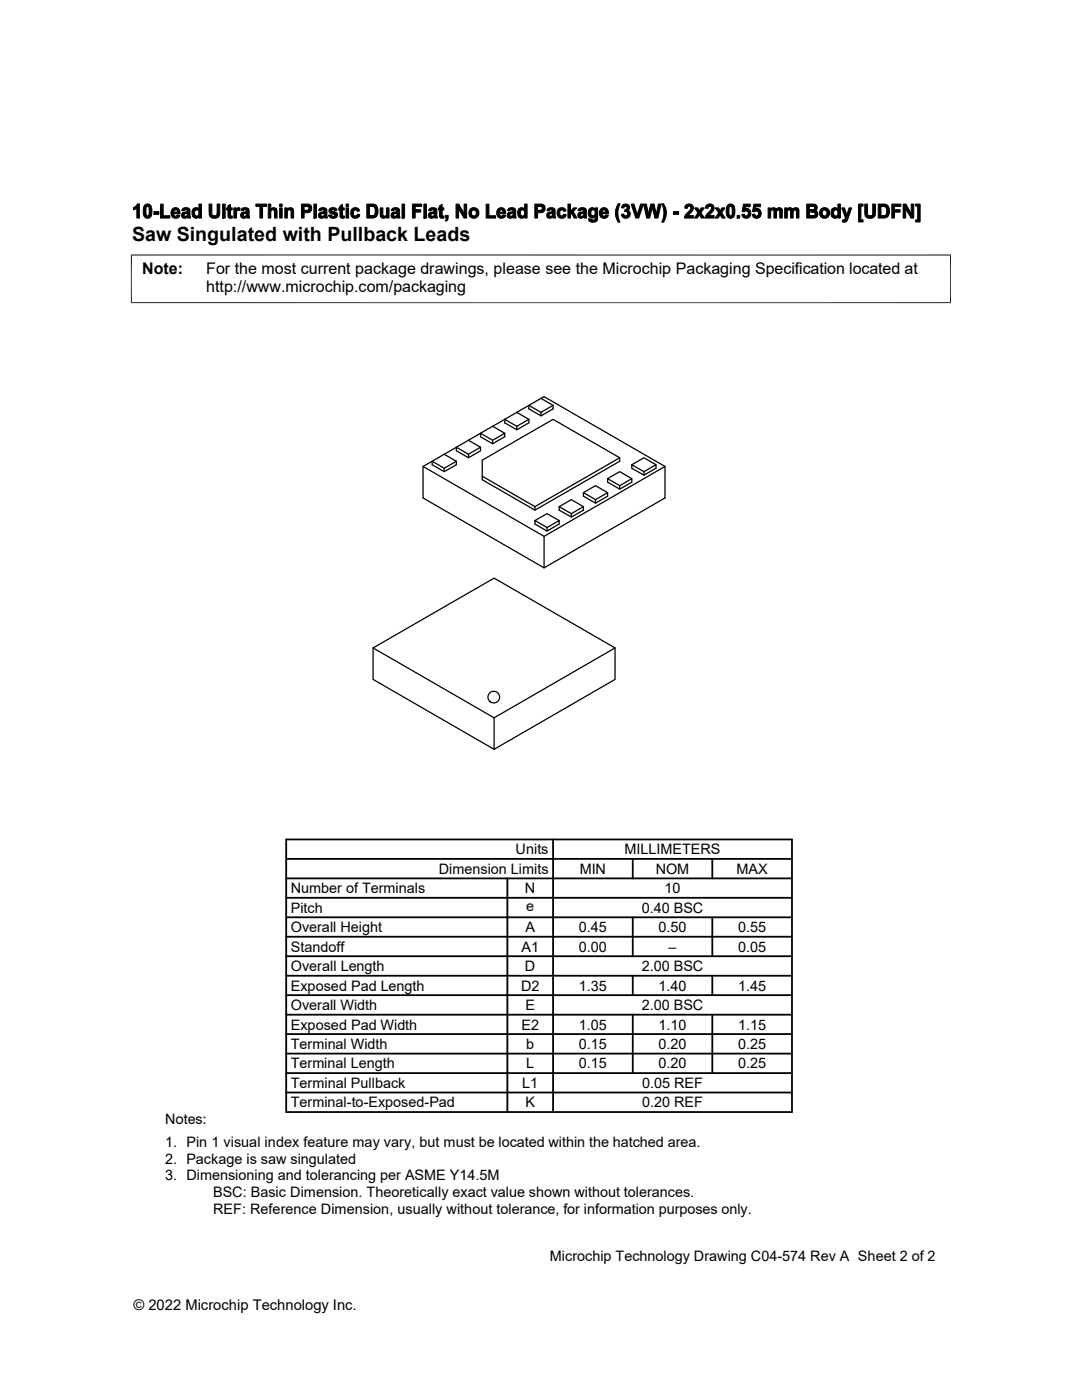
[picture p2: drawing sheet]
<svg xmlns="http://www.w3.org/2000/svg" width="216mm" height="279mm" viewBox="0 0 216 279" stroke-linecap="round" stroke-linejoin="round" font-family="sans-serif">
<g fill="none" stroke="#000" stroke-width=".25">
<path d="M108 79.5l.6-.3 24.1 13.9v6.3l-24.1 13.9-24.2-13.9v-6.3l1.8-1 2.4 1.4v.6M84.4 93.1l24.2 13.9v6.3M86.2 92.1l2.4-1.4 2.5 1.4v.7l-2.5 1.3-2.4-1.3zM88.6 90.7l2.5-1.4 2.4 1.4v.7M91.1 92.1l-2.5 1.4M91.1 89.3l2.4-1.4 2.4 1.4v.7l-2.4 1.4-2.4-1.4zM93.5 87.9l2.4-1.4 2.4 1.4v.7M95.9 86.5l2.4-1.4 2.4 1.4v.7l-2.4 1.4-2.4-1.4zM95.9 89.3l-2.4 1.4M96.2 95l10.5 6.1v.7M98.3 85.1l2.4-1.4 2.4 1.4v.7M100.7 86.5l-2.4 1.4"/>
<path d="M100.7 83.7l2.4-1.4 2.4 1.4v.7l-2.4 1.4-2.4-1.4zM103.1 82.3l2.4-1.4 2.4 1.4v.7M105.5 80.9l2.4-1.4 2.5 1.4v.7l-2.4 1.4-2.5-1.4zM105.5 83.7l-2.4 1.4M110.4 80.9l-2.5 1.4M116.4 98.3l2.4-1.4 2.4 1.4M118.8 99.7l-2.4-1.4v.7l2.4 1.4 2.4-1.4v-.7l-2.4 1.4v.7M121.2 95.5l2.5-1.4 2.4 1.4M123.7 96.9l-2.5-1.4v.7l2.5 1.4 2.4-1.4v-.7l-2.4 1.4v.7M123.7 91.4l-13.3-7.7-14.2 8.1v3.9l10.5 6.1 17-9.7v-.7l-17 9.7M126.1 92.8l2.4-1.4 2.4 1.4M128.5 94.1l-2.4-1.3v.7l2.4 1.3 2.4-1.3v-.7l-2.4 1.3v.7"/>
<path d="M132.7 93.1l-24.1 13.9M106.7 103.9l2.5-1.4 2.4 1.4M109.2 105.3l-2.5-1.4v.7l2.5 1.4 2.4-1.4v-.7l-2.4 1.4v.7M111.6 101.1l2.4-1.4 2.4 1.4M114 102.5l-2.4-1.4v.7l2.4 1.4 2.4-1.4v-.7l-2.4 1.4v.7M74.4 129.3l24.2-13.9 24.1 13.9-24.1 14zM74.4 129.3v6.3l24.2 13.9v-6.2M122.7 129.3v6.3l-24.1 13.9M97.8 140a1.17 1.17 0 0 0 1.9-.6 1.17 1.17 0 0 0-1.4-1.4 1.17 1.17 0 0 0-.7 1.9l.2 .1"/>
</g>
<path d="M26.1 50.9h163.7M26.2 50.8v9.7M189.7 50.8v9.7M26.1 60.4h163.7" fill="none" stroke="#000" stroke-width=".2"/>
<g fill="#000" stroke="#000" stroke-width=".2">
<path d="M26.6 41.4l.7 .1-.7 .4z" fill-rule="evenodd"/>
<path d="M26.6 41.4l.5-.3 .3-.4h.4v2.8h-.5v-2z" fill-rule="evenodd"/>
<path d="M28.9 40.9a.8 .8 0 0 1 1.2 .2h-.7l-.2 .3v1.6l.9 .2-.4 .3-.4 .1a1.11 1.11 0 0 1-.7-1.2v-1z" fill-rule="evenodd"/>
<path d="M29.4 41.1l.8 .2 .1 1-.2 .9-.7-.1 .3-.1 .1-.7-.1-.8z" fill-rule="evenodd"/>
<path d="M30.7 42.2h1v.6h-1z" fill-rule="evenodd"/>
<path d="M32 40.7h.6v2.4h1.3v.4h-1.9z" fill-rule="evenodd"/>
<path d="M34.3 41.8h.8l-.3 .2-.2 .3-.5 .1z" fill-rule="evenodd"/>
<path d="M34.5 41.6a.94 .94 0 0 1 1.1 0 .94 .94 0 0 1 .3 1.1h-1.3l.3 .5h.9l-.4 .3-.5 .1a.99 .99 0 0 1-.8-1.2l1.3-.1-.2-.4-.9-.1z" fill-rule="evenodd"/>
<path d="M35.1 43.2l.3-.3 .5 .1-.1 .2z" fill-rule="evenodd"/>
<path d="M36.3 43.3h1.1l-.3 .2a.64 .64 0 0 1-.8-.2z" fill-rule="evenodd"/>
<path d="M36.3 42.6l1.1-.1-.3 .1a.29 .29 0 0 0-.3 .2 .29 .29 0 0 0 .1 .4h1l.1 .3h-.5l-.1-.2h-1.1l-.1-.4z" fill-rule="evenodd"/>
<path d="M36.5 41.6a.99 .99 0 0 1 1.4 .2l-1 .1-.2 .2-.4-.1z" fill-rule="evenodd"/>
<path d="M37.1 41.8h.8v1.4h-.9a.46 .46 0 0 0 .4-.7h-1l1-.3-.1-.3z" fill-rule="evenodd"/>
<path d="M38.5 43.2h1.2a.71 .71 0 0 1-1.2 0z" fill-rule="evenodd"/>
<path d="M38.4 41.9l.9-.1a.69 .69 0 0 0-.5 .7 .69 .69 0 0 0 .5 .6l-.8 .1-.2-.5z" fill-rule="evenodd"/>
<path d="M38.6 41.7l.6-.3 .5 .3-1.2 .1z" fill-rule="evenodd"/>
<path d="M38.5 41.8l1.2-.1v-1h.5v2.8h-.5v-.3h-1.2l.8-.1a.7 .7 0 0 0 .4-.6 .7 .7 0 0 0-.4-.7z" fill-rule="evenodd"/>
<path d="M41.7 40.7h.6v2l.2 .3 .3 .1h-1v-.1z" fill-rule="evenodd"/>
<path d="M43.3 40.7h.6v1.9a.88 .88 0 0 1-.8 1l-.8-.1-.5-.4h1.2l.3-.3z" fill-rule="evenodd"/>
<path d="M44.4 40.7h.5v2.8h-.5z" fill-rule="evenodd"/>
<path d="M45.5 41.1l.5-.3v.7h.3v.4h-.3v1.1l.1 .1h-.6v-1.2h-.3v-.4h.3z" fill-rule="evenodd"/>
<path d="M45.5 43.1h.8l.1 .4h-.6z" fill-rule="evenodd"/>
<path d="M46.7 41.5h.4v.3l.4 .1-.3 .3v1.3h-.5z" fill-rule="evenodd"/>
<path d="M47.3 41.6l.2-.2 .4 .1-.1 .5-.7-.2z" fill-rule="evenodd"/>
<path d="M48.1 43.3h1.2l-.8 .3z" fill-rule="evenodd"/>
<path d="M48.1 42.6l1.1-.1-.5 .2a.26 .26 0 0 0-.2 .2 .26 .26 0 0 0 .2 .3h1l.1 .3h-.5v-.2h-1.2l-.1-.4z" fill-rule="evenodd"/>
<path d="M48.3 41.6a.99 .99 0 0 1 1.4 .2l-1 .1-.2 .2-.4-.1z" fill-rule="evenodd"/>
<path d="M48.9 41.8h.8v1.4h-.9l.4-.2v-.5h-1l.9-.3a.23 .23 0 0 0 .1-.3 .23 .23 0 0 0-.3-.1z" fill-rule="evenodd"/>
<path d="M51.1 40.7h2.1v.5h-.8v2.3h-.5v-2.3h-.8z" fill-rule="evenodd"/>
<path d="M53.5 40.7h.5v1l1.2 .1h-.7l-.4 .2-.1 1.5h-.5z" fill-rule="evenodd"/>
<path d="M54.1 41.7l.6-.3 .5 .4z" fill-rule="evenodd"/>
<path d="M54.5 41.8h.7l.1 1.7h-.5v-1.4z" fill-rule="evenodd"/>
<path d="M55.8 41.5h.5v2h-.5z" fill-rule="evenodd"/>
<path d="M55.8 40.7h.5v.5h-.5z" fill-rule="evenodd"/>
<path d="M56.8 41.5h.5v.3h1.2l-1 .2-.2 1.5h-.5z" fill-rule="evenodd"/>
<path d="M57.4 41.7a.73 .73 0 0 1 1.1 .1h-1.2z" fill-rule="evenodd"/>
<path d="M57.8 41.8h.7l.1 1.7h-.5v-1.4z" fill-rule="evenodd"/>
<path d="M60.2 40.7h1.4l.5 .4-1.4 .1v.8h1.4l-.5 .4-.9 .1v1h-.5z" fill-rule="evenodd"/>
<path d="M60.9 41.2l1.2-.1 .1 .2-.1 .7h-1.4h.4a.41 .41 0 0 0 .5-.3 .41 .41 0 0 0-.4-.5z" fill-rule="evenodd"/>
<path d="M62.6 40.7h.5v2.8h-.5z" fill-rule="evenodd"/>
<path d="M63.6 43.3h1.2l-.8 .3z" fill-rule="evenodd"/>
<path d="M63.6 42.6l1.1-.1-.3 .1a.29 .29 0 0 0-.3 .2 .29 .29 0 0 0 .1 .4h1l.1 .3h-.5v-.2h-1.2z" fill-rule="evenodd"/>
<path d="M63.8 41.6a.98 .98 0 0 1 1.4 .2l-1 .1-.1 .2-.5-.1z" fill-rule="evenodd"/>
<path d="M64.4 41.8h.8v1.4h-.9l.4-.2v-.5h-1l.5-.2a.32 .32 0 0 0 .4 0 .32 .32 0 0 0 .1-.4z" fill-rule="evenodd"/>
<path d="M65.6 42.9h.5l.1 .2 .3 .1h-.8z" fill-rule="evenodd"/>
<path d="M65.8 41.6a1.09 1.09 0 0 1 1.4 .2h-.8a.18 .18 0 0 0-.3 .2 .18 .18 0 0 0 .3 .2l.8 .3 .2 .2-.1 .5-.3 .3-.7 .1-.6-.4h.9a.21 .21 0 0 0 .2-.1 .21 .21 0 0 0 0-.3 1.24 1.24 0 0 1-1.2-.6z" fill-rule="evenodd"/>
<path d="M66.4 41.8h.8l.1 .2-.5 .1z" fill-rule="evenodd"/>
<path d="M67.8 41.1l.5-.3v.7h.4v.4h-.4v1.1l.2 .1h-.7v-1.2h-.2v-.4h.2z" fill-rule="evenodd"/>
<path d="M67.8 43.1h.9v.4h-.6z" fill-rule="evenodd"/>
<path d="M69 41.5h.6v2h-.6z" fill-rule="evenodd"/>
<path d="M69 40.7h.6v.5h-.6z" fill-rule="evenodd"/>
<path d="M70.1 41.9h.8h-.2l-.2 .3 .2 .8 1 .1-.4 .4-.6 .1a.93 .93 0 0 1-.7-.9z" fill-rule="evenodd"/>
<path d="M70.2 41.7a.93 .93 0 0 1 1.6 .4l-.5 .1-.2-.3-1-.1z" fill-rule="evenodd"/>
<path d="M71.3 42.7l.5 .1-.1 .3h-.8h.2z" fill-rule="evenodd"/>
<path d="M73.2 40.7h1.4l.6 .4-1.5 .1v1.9h1.5l-.4 .3-1.6 .1z" fill-rule="evenodd"/>
<path d="M74 41.2h1.2l.2 .9-.2 1h-1.5l.9-.1 .3-.6-.2-1-.3-.2z" fill-rule="evenodd"/>
<path d="M75.9 43.2l1.2 .1a.73 .73 0 0 1-.9 .2z" fill-rule="evenodd"/>
<path d="M75.9 41.5h.5v1.4l.3 .3h-.8z" fill-rule="evenodd"/>
<path d="M77.1 41.5h.5v2h-.4v-.3h-1.3l1.1-.2z" fill-rule="evenodd"/>
<path d="M78.1 43.3h1.2l-.8 .3z" fill-rule="evenodd"/>
<path d="M78.1 42.6l1.1-.1-.3 .1a.29 .29 0 0 0-.3 .2 .29 .29 0 0 0 .1 .4h1l.1 .3h-.5v-.2h-1.2l-.1-.4z" fill-rule="evenodd"/>
<path d="M78.3 41.6a.99 .99 0 0 1 1.4 .2l-1 .1-.2 .2-.4-.1z" fill-rule="evenodd"/>
<path d="M78.9 41.8h.8v1.4h-.9l.4-.2v-.5h-1l1-.3-.1-.3z" fill-rule="evenodd"/>
<path d="M80.2 40.7h.5v2.8h-.5z" fill-rule="evenodd"/>
<path d="M82.3 40.7h1.8v.5h-1.3v.6h1.1v.5h-1.1v1.2h-.5z" fill-rule="evenodd"/>
<path d="M84.6 40.7h.5v2.8h-.5z" fill-rule="evenodd"/>
<path d="M85.6 43.3h1.1l-.7 .3z" fill-rule="evenodd"/>
<path d="M85.6 42.6l1.1-.1-.5 .2a.26 .26 0 0 0-.2 .2 .26 .26 0 0 0 .2 .3h1l.1 .3h-.5l-.1-.2h-1.1l-.1-.4z" fill-rule="evenodd"/>
<path d="M85.7 41.6a.99 .99 0 0 1 1.4 .2l-.9 .1-.2 .2-.5-.1z" fill-rule="evenodd"/>
<path d="M86.3 41.8h.8l.1 1.4h-.9l.3-.2 .1-.5h-1.1l1.1-.3-.1-.3z" fill-rule="evenodd"/>
<path d="M87.7 41.1l.5-.3v.7h.4v.4h-.4v1.1l.1 .1h-.6v-1.2h-.2v-.4h.2z" fill-rule="evenodd"/>
<path d="M87.7 43.1h.9v.4h-.6z" fill-rule="evenodd"/>
<path d="M88.9 43h.5v.8l-.4 .4-.1-.3 .2-.1 .1-.3h-.3z" fill-rule="evenodd"/>
<path d="M91 40.7h.5v2.8h-.5z" fill-rule="evenodd"/>
<path d="M91.5 40.7l1.1 1.9v.9l-1.1-1.8z" fill-rule="evenodd"/>
<path d="M92.6 40.7h.5v2.8h-.5z" fill-rule="evenodd"/>
<path d="M93.8 41.8a1.02 1.02 0 0 1 1.3-.2l.3 .2-1 .1a.67 .67 0 0 0-.3 .7 .67 .67 0 0 0 .5 .5h-.9a1.21 1.21 0 0 1 .1-1.3z" fill-rule="evenodd"/>
<path d="M94.6 41.9l.8-.1 .1 .5v.6l-.5 .6-.6 .1-.7-.5h.9a.64 .64 0 0 0 .4-.6 .64 .64 0 0 0-.4-.6z" fill-rule="evenodd"/>
<path d="M97 40.7h.6v2.4h1.3v.4h-1.9z" fill-rule="evenodd"/>
<path d="M99.3 41.8h.7l-.2 .2-.1 .3-.6 .1z" fill-rule="evenodd"/>
<path d="M99.3 41.8a.88 .88 0 0 1 1.3-.1l.3 1h-1.3l.3 .5h.9l-.4 .3-.5 .1a.88 .88 0 0 1-.8-.9v-.3l1.3-.1-.2-.4z" fill-rule="evenodd"/>
<path d="M100.1 43.2l.3-.3 .5 .1-.1 .2z" fill-rule="evenodd"/>
<path d="M101.3 43.3h1.1l-.7 .3z" fill-rule="evenodd"/>
<path d="M101.3 42.6l1.1-.1-.5 .2a.26 .26 0 0 0-.2 .2 .26 .26 0 0 0 .2 .3h1l.1 .3h-.5l-.1-.2h-1.1l-.1-.4z" fill-rule="evenodd"/>
<path d="M101.5 41.6a.98 .98 0 0 1 1.4 .2l-1 .1-.2 .2-.4-.1z" fill-rule="evenodd"/>
<path d="M101.4 42.5l.9-.3a.22 .22 0 0 0 .1-.2 .22 .22 0 0 0-.3-.2h.8v1.4h-.9l.4-.2v-.5z" fill-rule="evenodd"/>
<path d="M103.4 41.8h.8l-.2 .1-.2 .4 .1 .6 .3 .2h-.8l-.1-.8z" fill-rule="evenodd"/>
<path d="M103.5 43.2h1.2l-.3 .3-.5 .1z" fill-rule="evenodd"/>
<path d="M103.6 41.7l.6-.3 .5 .3-1.2 .1z" fill-rule="evenodd"/>
<path d="M103.5 41.8l1.2-.1v-1h.5v2.8h-.5v-.3h-1.2l.9-.1 .3-.4-.2-.7z" fill-rule="evenodd"/>
<path d="M106.7 40.7h1.5l.5 .4-1.4 .1v.8h1.4l-.6 .4-.8 .1v1h-.6z" fill-rule="evenodd"/>
<path d="M107.5 41.2l1.2-.1 .1 .3-.1 .6h-1.4h.4a.41 .41 0 0 0 .5-.3 .41 .41 0 0 0-.4-.5z" fill-rule="evenodd"/>
<path d="M109.2 43.3h1.1l-.3 .2a.64 .64 0 0 1-.8-.2z" fill-rule="evenodd"/>
<path d="M109.2 42.6l1.1-.1-.3 .1a.29 .29 0 0 0-.4 .2 .29 .29 0 0 0 .2 .4h1l.1 .3h-.5l-.1-.2h-1.1l-.1-.4z" fill-rule="evenodd"/>
<path d="M109.3 41.6a.99 .99 0 0 1 1.4 .2l-.9 .1-.2 .2-.5-.1z" fill-rule="evenodd"/>
<path d="M109.9 41.8h.8l.1 1.4h-.9a.46 .46 0 0 0 .4-.7h-1.1l1.1-.3-.1-.3z" fill-rule="evenodd"/>
<path d="M111.3 41.9h.8h-.2l-.2 .3 .1 .8 1.1 .1-.4 .4-.6 .1a.93 .93 0 0 1-.7-.9z" fill-rule="evenodd"/>
<path d="M111.4 41.7a.93 .93 0 0 1 1.6 .4l-.5 .1-.2-.3-1-.1z" fill-rule="evenodd"/>
<path d="M112.5 42.7l.5 .1-.1 .3h-.8h.2z" fill-rule="evenodd"/>
<path d="M113.3 40.7h.5v1.5h.6l-.6 .7v.6h-.5z" fill-rule="evenodd"/>
<path d="M114.4 42.2l.7 1.3h-.5l-.5-.9z" fill-rule="evenodd"/>
<path d="M114.4 41.5h.7l-.7 .7h-.6z" fill-rule="evenodd"/>
<path d="M115.4 43.3h1.1l-.7 .3z" fill-rule="evenodd"/>
<path d="M115.4 42.6l1.1-.1-.3 .1a.29 .29 0 0 0-.4 .2 .29 .29 0 0 0 .2 .4h1l.1 .3h-.5l-.1-.2h-1.1l-.1-.3z" fill-rule="evenodd"/>
<path d="M115.5 41.6a1.06 1.06 0 0 1 1.4 .2l-.9 .1-.2 .2-.5-.1z" fill-rule="evenodd"/>
<path d="M116.1 41.8h.8l.1 1.4h-.9l.3-.2 .1-.5h-1l.6-.2a.26 .26 0 0 0 .4-.2 .26 .26 0 0 0-.4-.3z" fill-rule="evenodd"/>
<path d="M117.4 43.6l.6 .1 .3 .2-.8 .1z" fill-rule="evenodd"/>
<path d="M117.5 41.9l.8-.1a.7 .7 0 0 0-.3 1.1l.3 .2h-.8l-.1-.7z" fill-rule="evenodd"/>
<path d="M117.6 43.2h1.1l-.2 .3h-.4z" fill-rule="evenodd"/>
<path d="M117.6 41.7a.73 .73 0 0 1 1.2 .1h-1.3z" fill-rule="evenodd"/>
<path d="M117.5 41.8h1.3v-.3h.5v2.1a.72 .72 0 0 1-.8 .7h-.7l-.3-.3 1.2-.2v-.6l-1.2-.1h.8a.66 .66 0 0 0 .5-.6 .66 .66 0 0 0-.5-.7z" fill-rule="evenodd"/>
<path d="M119.8 41.8h.7l-.3 .2-.1 .3-.5 .1z" fill-rule="evenodd"/>
<path d="M120 41.6l.2-.1a.89 .89 0 0 1 1.1 .5l.1 .7h-1.3l.1 .3 .2 .2h.9l-.4 .3-.5 .1a.92 .92 0 0 1-.8-.9v-.3l1.3-.1-.2-.4-.9-.1z" fill-rule="evenodd"/>
<path d="M120.6 43.2l.3-.3 .5 .1-.1 .2z" fill-rule="evenodd"/>
<path d="M123.4 40.7h.3l-.4 1.5 .1 1.2 .3 .9h-.4l-.5-1.5 .1-1z" fill-rule="evenodd"/>
<path d="M124.1 41.1h.7l-.2 .1-.1 .3-.5-.1z" fill-rule="evenodd"/>
<path d="M124 42.8l.5-.1 .2 .4 .9 .1-.6 .4a.85 .85 0 0 1-1-.8z" fill-rule="evenodd"/>
<path d="M124.3 40.9a.82 .82 0 0 1 1.3 .4v.4l-.4 .3 .4 .2h-.9v-.4a.35 .35 0 0 0 .4-.2 .35 .35 0 0 0-.3-.5h-.7z" fill-rule="evenodd"/>
<path d="M124.9 42.2h.7l.2 .6-.2 .4-.7-.1a.47 .47 0 0 0 .3-.4 .47 .47 0 0 0-.3-.5z" fill-rule="evenodd"/>
<path d="M125.9 40.7h.6l.7 2.1-.3 .7z" fill-rule="evenodd"/>
<path d="M127.8 40.7h.6l-1 2.8h-.5z" fill-rule="evenodd"/>
<path d="M128.4 40.7h.6l.4 2-.3 .8z" fill-rule="evenodd"/>
<path d="M129.9 40.7h.6l-.3 .7-.6 2.1h-.5z" fill-rule="evenodd"/>
<path d="M130.5 40.7l.5 2-.3 .8-.5-2.1z" fill-rule="evenodd"/>
<path d="M131.4 40.7h.5l-.6 2.8h-.6z" fill-rule="evenodd"/>
<path d="M132 40.7h.4l.2 .4 .4 1.2-.2 1.1-.4 .9h-.4l.4-.9 .1-.8-.1-1z" fill-rule="evenodd"/>
<path d="M134.4 42.2h1v.6h-1z" fill-rule="evenodd"/>
<path d="M136.7 41.1h.8l-.3 .2-.1 .3-.5-.1z" fill-rule="evenodd"/>
<path d="M136.9 40.9a.98 .98 0 0 1 1.3 .1l.1 .3-.1 .7-.9 1h1v.5h-1.7l.2-.7 1-1.2a.34 .34 0 0 0-.3-.5h-.8z" fill-rule="evenodd"/>
<path d="M138.6 41.5h.6l1.4 2h-.6z" fill-rule="evenodd"/>
<path d="M139.3 42.5l.3 .4-.5 .6h-.5z" fill-rule="evenodd"/>
<path d="M139.9 41.5h.6l-.6 1-.3-.5z" fill-rule="evenodd"/>
<path d="M140.9 41.1h.7l-.2 .2-.1 .3-.5-.1z" fill-rule="evenodd"/>
<path d="M141 41a.9 .9 0 0 1 1.5 .4l-.2 .6-.8 1h1v.5h-1.8l.2-.6 1-1.1a.4 .4 0 0 0 .1-.4 .4 .4 0 0 0-.4-.3h-.7z" fill-rule="evenodd"/>
<path d="M142.7 41.5h.7l1.3 2h-.6z" fill-rule="evenodd"/>
<path d="M143.4 42.5l.3 .4-.4 .6h-.6z" fill-rule="evenodd"/>
<path d="M144.1 41.5h.6l-.7 1-.3-.5z" fill-rule="evenodd"/>
<path d="M145.3 40.9a.77 .77 0 0 1 1.2 .2h-.7l-.3 .3v1.6l1 .2-.4 .3-.5 .1-.5-.3-.2-.7 .1-1.2z" fill-rule="evenodd"/>
<path d="M145.8 41.1l.7 .2 .1 1.1-.1 .8-.7-.1 .2-.1 .1-.7v-.8z" fill-rule="evenodd"/>
<path d="M147.1 43h.5v.5h-.5z" fill-rule="evenodd"/>
<path d="M148 42.8l.5-.1 .3 .4 .8 .1-.4 .3-.5 .1a.85 .85 0 0 1-.7-.8z" fill-rule="evenodd"/>
<path d="M148.7 41.7l.3-.1 .4 .2z" fill-rule="evenodd"/>
<path d="M148.9 42.1l.8-.1 .1 .7-.2 .5-.7-.1 .3-.1 .1-.3v-.4z" fill-rule="evenodd"/>
<path d="M148.4 40.7h1.3v.6h-1v.4l.7 .1 .3 .2-.9 .1-.3 .2-.4-.1z" fill-rule="evenodd"/>
<path d="M150.1 42.8l.5-.1 .3 .4 .8 .1-.4 .3-.5 .1-.4-.2z" fill-rule="evenodd"/>
<path d="M150.7 41.7l.4-.1 .4 .2z" fill-rule="evenodd"/>
<path d="M151 42.1h.8l.1 .6-.2 .5-.7-.1 .3-.3a.5 .5 0 0 0-.3-.7z" fill-rule="evenodd"/>
<path d="M150.4 40.7h1.4v.6h-1l-.1 .4 .8 .1 .2 .2-.8 .1-.3 .2-.4-.1z" fill-rule="evenodd"/>
<path d="M153.3 41.5h.4v.3h2.4l-2.1 .1-.2 .3v1.3h-.5z" fill-rule="evenodd"/>
<path d="M154.2 41.8h1.1l-.3 .3-.1 1.4h-.5v-1.4z" fill-rule="evenodd"/>
<path d="M153.7 41.8l.5-.4 .4 .1 .3 .2z" fill-rule="evenodd"/>
<path d="M155 41.6l.7-.1 .4 .3h-1.2z" fill-rule="evenodd"/>
<path d="M154.2 41.8h1.9v1.7h-.5v-1.3l-.2-.3z" fill-rule="evenodd"/>
<path d="M156.6 41.5h.5v.3h2.3l-2.1 .1-.2 .3v1.3h-.5z" fill-rule="evenodd"/>
<path d="M157.5 41.8h1.1l-.3 .4v1.3h-.5l-.1-1.4z" fill-rule="evenodd"/>
<path d="M157.1 41.7l.6-.3 .5 .4z" fill-rule="evenodd"/>
<path d="M158.2 41.7a.66 .66 0 0 1 1.2 .1z" fill-rule="evenodd"/>
<path d="M157.5 41.8h1.9v1.7h-.5l-.1-1.6z" fill-rule="evenodd"/>
<path d="M161 40.7h1.4l.5 .3 .1 .2h-1.5v.6h1.4l-.2 .2 .4 .3h-1.6v.8h1.6l-.2 .3-.4 .1h-1.5z" fill-rule="evenodd"/>
<path d="M161.8 41.2h1.2l-.1 .6h-1.4h.7a.32 .32 0 0 0 .4-.3 .32 .32 0 0 0-.3-.3z" fill-rule="evenodd"/>
<path d="M161.9 42.3h1.2l.1 .2-.1 .6h-1.6h.7a.4 .4 0 0 0 .5-.5 .4 .4 0 0 0-.6-.3z" fill-rule="evenodd"/>
<path d="M163.8 41.8a.99 .99 0 0 1 1.5 0l-1 .2a.7 .7 0 0 0 .2 1.1h-.8l-.2-.7z" fill-rule="evenodd"/>
<path d="M164.5 41.9l.8-.1 .2 .9a1 1 0 0 1-.8 .9l-.7-.1-.3-.4h.8l.4-.2v-.8z" fill-rule="evenodd"/>
<path d="M166 43.2h1.2l-.3 .3a.71 .71 0 0 1-.9-.3z" fill-rule="evenodd"/>
<path d="M166 41.8h.8a.69 .69 0 0 0-.5 .7 .69 .69 0 0 0 .5 .6l-.8 .1-.2-.5z" fill-rule="evenodd"/>
<path d="M166.1 41.7l.6-.3 .5 .3-1.2 .1z" fill-rule="evenodd"/>
<path d="M166 41.8l1.2-.1v-1h.5v2.8h-.5v-.3h-1.2l.8-.1a.78 .78 0 0 0 .3-1l-.2-.2z" fill-rule="evenodd"/>
<path d="M168.1 43.9l1 .1-.3 .3h-.5h-.2z" fill-rule="evenodd"/>
<path d="M168 41.5h.5l.8 2-.2 .5-.8-.1 .3-.1 .1-.3z" fill-rule="evenodd"/>
<path d="M169.4 41.5h.5l-.6 2-.3-.6z" fill-rule="evenodd"/>
<path d="M171.3 40.7h.9v.4h-.4v2.8h.4v.4h-.9z" fill-rule="evenodd"/>
<path d="M172.6 40.7h.5v2l.2 .3 .3 .1-1-.1z" fill-rule="evenodd"/>
<path d="M174.1 40.7h.6l-.1 2.3-.4 .5h-1.1l-.4-.4h1.1l.3-.2z" fill-rule="evenodd"/>
<path d="M175.2 40.7h1.5l.5 .4-1.4 .1v1.9h1.4l-.2 .3-.5 .1h-1.3z" fill-rule="evenodd"/>
<path d="M176 41.2l1.2-.1 .3 .7-.1 .8-.2 .5h-1.4h.6a1.08 1.08 0 0 0 .2-1.8z" fill-rule="evenodd"/>
<path d="M177.9 40.7h1.9v.5h-1.3v.6h1.1v.5h-1.1v1.2h-.6z" fill-rule="evenodd"/>
<path d="M180.2 40.7h.5v2.8h-.5z" fill-rule="evenodd"/>
<path d="M180.7 40.7l1.1 1.9v.9l-1.1-1.8z" fill-rule="evenodd"/>
<path d="M181.8 40.7h.5v2.8h-.5z" fill-rule="evenodd"/>
<path d="M182.7 40.7h.9v3.6h-.9v-.4h.4v-2.8h-.4z" fill-rule="evenodd"/>
</g>
<g fill="none" stroke="#000" stroke-width=".36">
<path d="M57.1 179.2h100.9M57.1 175.3h100.9M57.1 171.4h100.9M57.1 167.5h100.9v54.4h-100.9zM101.2 175.3v46.6M110.4 167.5v54.4M126.3 171.4v3.9M142.1 171.4v3.9M57.1 186.9h100.9M57.1 183.1h100.9M57.1 198.6h100.9M57.1 194.7h100.9"/>
<path d="M57.1 190.8h100.9M126.3 183.1v7.7M126.3 194.7v3.9M142.1 183.1v7.7M142.1 194.7v3.9M57.1 214.2h100.9M57.1 206.4h100.9M57.1 202.5h100.9M57.1 210.3h100.9M57.1 218h100.9M126.3 202.5v11.7M142.1 202.5v11.7"/>
</g>
<text font-size="3.9" x="26.4" y="48.1">Saw Singulated with Pullback Leads</text>
<g font-size="3.2">
<text x="28.4" y="54.7">Note:</text>
<text x="41.1" y="58.3">http://www.microchip.com/packaging</text>
<text x="41.1" y="54.7">For the most current package drawings, please see the Microchip Packaging Specification located at</text>
</g>
<g font-size="2.9">
<text x="102.9" y="170.5">Units</text>
<text x="124.6" y="170.5">MILLIMETERS</text>
<text x="58" y="178.3">Number of Terminals</text>
<text x="87.6" y="174.4">Dimension Limits</text>
<text x="104.8" y="178.3">N</text>
<text x="115.7" y="174.4">MIN</text>
<text x="130.8" y="174.4">NOM</text>
<text x="132.6" y="178.3">10</text>
<text x="147" y="174.4">MAX</text>
<text x="58" y="182.2">Pitch</text>
<text x="105" y="181.9">e</text>
<text x="128" y="182.2">0.40 BSC</text>
<text x="58" y="186">Overall Height</text>
<text x="58" y="189.9">Standoff</text>
<text x="104.1" y="189.9">A1</text>
<text x="104.8" y="186">A</text>
<text x="115.5" y="186">0.45</text>
<text x="115.5" y="189.9">0.00</text>
<text x="131.4" y="186">0.50</text>
<text x="133.4" y="189.9">–</text>
<text x="147.3" y="186">0.55</text>
<text x="147.3" y="189.9">0.05</text>
<text x="58" y="193.8">Overall Length</text>
<text x="58" y="197.7">Exposed Pad Length</text>
<text x="104" y="197.7">D2</text>
<text x="104.8" y="193.8">D</text>
<text x="115.5" y="197.7">1.35</text>
<text x="128" y="193.8">2.00 BSC</text>
<text x="131.4" y="197.7">1.40</text>
<text x="147.3" y="197.7">1.45</text>
<text x="58" y="201.6">Overall Width</text>
<text x="104.8" y="201.6">E</text>
<text x="128" y="201.6">2.00 BSC</text>
<text x="58" y="209.4">Terminal Width</text>
<text x="58" y="205.5">Exposed Pad Width</text>
<text x="104" y="205.5">E2</text>
<text x="105" y="209.3">b</text>
<text x="115.5" y="205.5">1.05</text>
<text x="115.5" y="209.4">0.15</text>
<text x="131.4" y="209.4">0.20</text>
<text x="131.4" y="205.5">1.10</text>
<text x="147.3" y="205.5">1.15</text>
<text x="147.3" y="209.4">0.25</text>
<text x="58" y="213.2">Terminal Length</text>
<text x="105" y="213.2">L</text>
<text x="115.5" y="213.2">0.15</text>
<text x="131.4" y="213.2">0.20</text>
<text x="147.3" y="213.2">0.25</text>
<text x="58" y="217.1">Terminal Pullback</text>
<text x="58" y="221">Terminal-to-Exposed-Pad</text>
<text x="104.2" y="217.1">L1</text>
<text x="104.8" y="221">K</text>
<text x="128.1" y="221">0.20 REF</text>
<text x="128.1" y="217.1">0.05 REF</text>
<text x="32.9" y="224.4">Notes:</text>
<text x="32.9" y="229">1. Pin 1 visual index feature may vary, but must be located within the hatched area.</text>
<text x="32.9" y="232.3">2. Package is saw singulated</text>
<text x="32.9" y="235.6">3. Dimensioning and tolerancing per ASME Y14.5M</text>
<text x="42.5" y="238.9">BSC: Basic Dimension. Theoretically exact value shown without tolerances.</text>
<text x="42.5" y="242.2">REF: Reference Dimension, usually without tolerance, for information purposes only.</text>
<text x="109.7" y="251.7">Microchip Technology Drawing C04-574 Rev A Sheet 2 of 2</text>
<text x="26.6" y="261.3">© 2022 Microchip Technology Inc.</text>
</g>
</svg>
